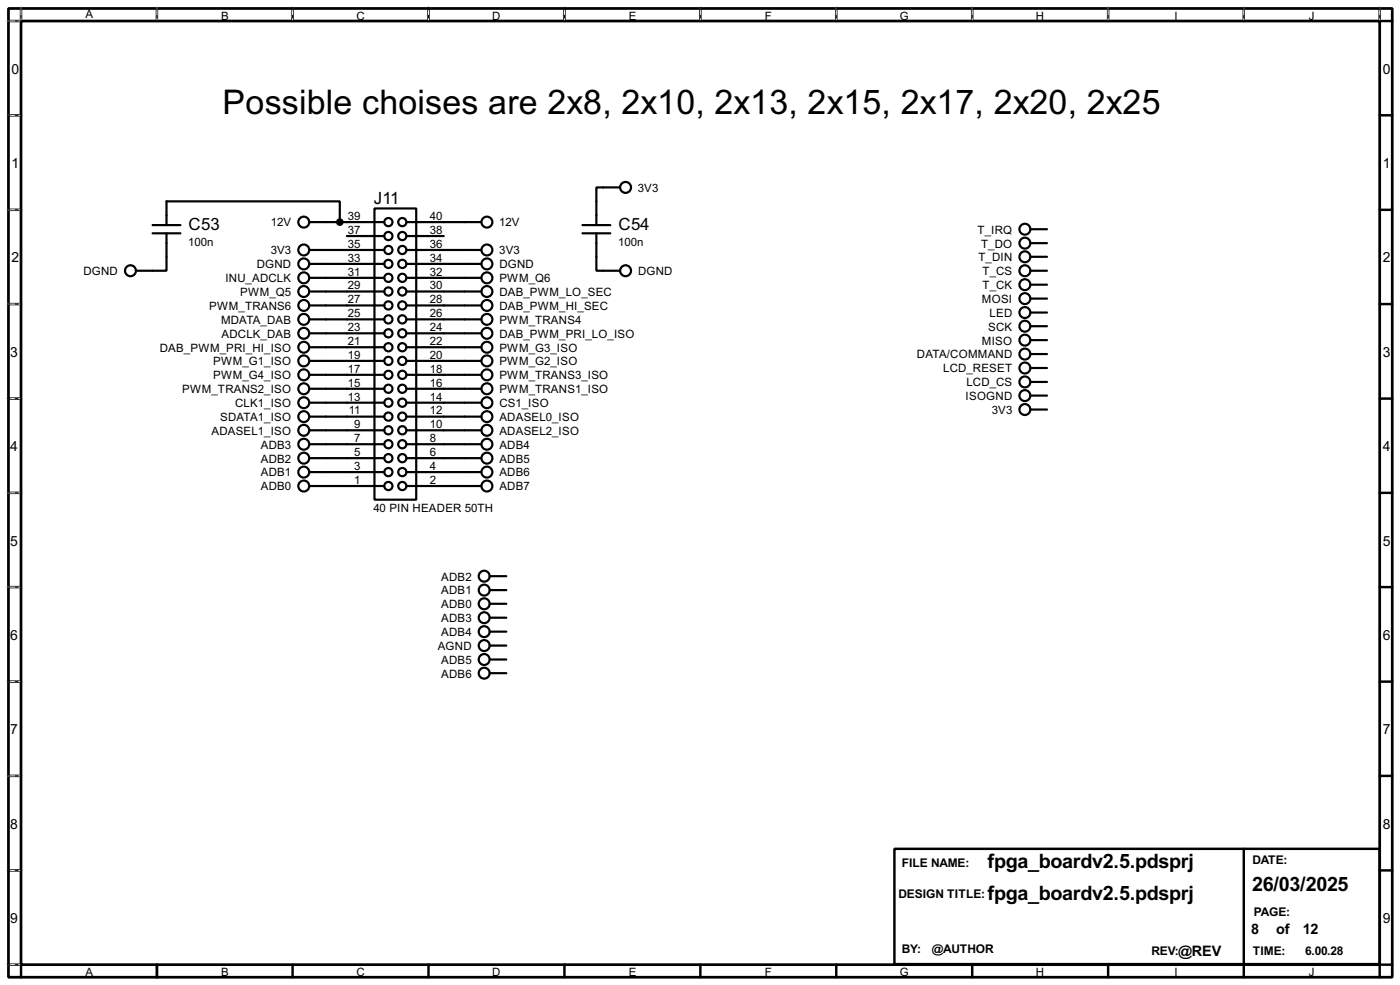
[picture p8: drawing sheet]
<svg xmlns="http://www.w3.org/2000/svg" width="256mm" height="180mm" viewBox="0 0 256 180" stroke-linecap="round" stroke-linejoin="round" font-family="sans-serif">
<path d="M1.6 1.6h253.5v177.3h-253.5zM3.9 3.9h248.9v172.7h-248.9z" fill="none" stroke="#000" stroke-width=".5"/>
<g fill="none" stroke="#000" stroke-width=".45">
<path d="M3.9 1.6v2.3h-2.3M28.8 1.6v2.3M53.6 1.6v2.3M78.5 1.6v2.3M103.4 1.6v2.3M128.3 1.6v2.3M153.2 1.6v2.3M178.1 1.6v2.3M203 1.6v2.3M227.9 1.6v2.3M252.8 1.6v2.3h2.3M1.6 21.1h2.3"/>
<path d="M1.6 38.4h2.3M252.8 21.1h2.3M252.8 38.4h2.3M1.6 55.7h2.3M252.8 55.7h2.3M1.6 73h2.3M252.8 73h2.3M1.6 90.2h2.3M252.8 90.2h2.3M1.6 107.5h2.3M252.8 107.5h2.3M1.6 124.8h2.3"/>
<path d="M252.8 124.8h2.3M1.6 142h2.3M1.6 159.3h2.3M163.9 155.4h88.9v21.1h-88.9zM227.9 155.4v21.1M252.8 142h2.3M252.8 159.3h2.3M1.6 176.6h2.3v2.3M28.8 176.6v2.3M53.6 176.6v2.3M78.5 176.6v2.3M103.4 176.6v2.3"/>
<path d="M128.3 176.6v2.3M153.2 176.6v2.3M178.1 176.6v2.3M203 176.6v2.3M227.9 176.6v2.3M255.1 176.6h-2.3v2.3"/>
</g>
<g fill="none" stroke="#fff" stroke-width=".18">
<path d="M1.3 3.9h2.3M3.9 1.3v2.3M28.8 1.3v2.3M53.6 1.3v2.3M78.5 1.3v2.3M103.4 1.3v2.3M128.3 1.3v2.3M153.2 1.3v2.3M178.1 1.3v2.3M203 1.3v2.3M227.9 1.3v2.3M252.8 1.3v2.3"/>
<path d="M1.3 21.1h2.3M1.3 38.4h2.3M1.3 55.7h2.3M1.3 73h2.3M1.3 90.2h2.3M1.3 107.5h2.3M1.3 124.8h2.3M1.3 142h2.3M1.3 159.3h2.3M1.3 176.6h2.3"/>
</g>
<g fill="none" stroke="#000" stroke-width=".18" stroke-dasharray=".5 1">
<path d="M1.3 3.9h2.3M3.9 1.3v2.3M28.8 1.3v2.3M53.6 1.3v2.3M78.5 1.3v2.3M103.4 1.3v2.3M128.3 1.3v2.3M153.2 1.3v2.3M178.1 1.3v2.3M203 1.3v2.3M227.9 1.3v2.3M252.8 1.3v2.3"/>
<path d="M1.3 21.1h2.3M1.3 38.4h2.3M1.3 55.7h2.3M1.3 73h2.3M1.3 90.2h2.3M1.3 107.5h2.3M1.3 124.8h2.3M1.3 142h2.3M1.3 159.3h2.3M1.3 176.6h2.3"/>
</g>
<g fill="none" stroke="#000" stroke-width=".4">
<path d="M68.6 38.2h7.7v53.3h-7.7zM113.6 34.3h-4.3v6.9M28 42.7h5.1M28 41.2h5.1M30.5 42.7v6.9h-5.6M56.7 58.5h13.7M56.7 55.9h13.7M56.7 53.4h13.7M56.7 50.9h13.7M56.7 48.3h13.7M56.7 40.7h13.7M56.7 45.8h13.7"/>
<path d="M62.3 40.7v-3.8h-31.8v4.3M63.6 43.2h6.8M74.5 58.5h13.7M74.5 55.9h13.7M74.5 53.4h13.7M74.5 50.9h13.7M74.5 48.3h13.7M74.5 40.7h13.7M74.5 45.8h13.7M74.5 43.2h6.8M106.7 42.7h5.1M106.7 41.2h5.1"/>
<path d="M109.3 42.7v6.9h4.3M188.8 59.7h3M188.8 57.2h3M188.8 54.7h3M188.8 52.1h3M188.8 49.6h3M188.8 47h3M188.8 44.5h3M188.8 42h3M56.7 78.8h13.7M56.7 76.3h13.7M56.7 73.7h13.7"/>
<path d="M56.7 71.2h13.7M56.7 68.6h13.7M56.7 66.1h13.7M56.7 63.6h13.7M56.7 61h13.7M74.5 78.8h13.7M74.5 76.3h13.7M74.5 73.7h13.7M74.5 71.2h13.7M74.5 68.6h13.7M74.5 66.1h13.7M74.5 63.6h13.7"/>
<path d="M74.5 61h13.7M188.8 75h3M188.8 72.4h3M188.8 69.9h3M188.8 67.4h3M188.8 64.8h3M188.8 62.3h3M56.7 89h13.7M56.7 86.4h13.7M56.7 83.9h13.7M56.7 81.3h13.7M74.5 89h13.7"/>
<path d="M74.5 86.4h13.7M74.5 83.9h13.7M74.5 81.3h13.7M89.7 110.5h3.1M89.7 113.1h3.1M89.7 108h3.1M89.7 115.6h3.1M89.7 105.5h3.1M89.7 118.2h3.1M89.7 120.7h3.1M89.7 123.2h3.1"/>
<circle cx="114.6" cy="34.3" r="1"/>
<circle cx="23.9" cy="49.6" r="1"/>
<circle cx="55.6" cy="40.7" r="1"/>
<circle cx="55.6" cy="48.3" r="1"/>
<circle cx="55.6" cy="45.8" r="1"/>
<circle cx="55.6" cy="50.9" r="1"/>
<circle cx="55.6" cy="55.9" r="1"/>
<circle cx="55.6" cy="58.5" r="1"/>
<circle cx="55.6" cy="53.4" r="1"/>
<circle cx="71.1" cy="53.4" r=".75"/>
<circle cx="71.1" cy="50.9" r=".75"/>
<circle cx="71.1" cy="55.9" r=".75"/>
<circle cx="71.1" cy="58.5" r=".75"/>
<circle cx="71.1" cy="40.7" r=".75"/>
<circle cx="71.1" cy="48.3" r=".75"/>
<circle cx="71.1" cy="45.8" r=".75"/>
<circle cx="71.1" cy="43.2" r=".75"/>
<circle cx="73.7" cy="53.4" r=".75"/>
<circle cx="73.7" cy="50.9" r=".75"/>
<circle cx="73.7" cy="58.5" r=".75"/>
<circle cx="73.7" cy="55.9" r=".75"/>
<circle cx="73.7" cy="48.3" r=".75"/>
<circle cx="73.7" cy="45.8" r=".75"/>
<circle cx="73.7" cy="40.7" r=".75"/>
<circle cx="73.7" cy="43.2" r=".75"/>
<circle cx="89.2" cy="48.3" r="1"/>
<circle cx="89.2" cy="45.8" r="1"/>
<circle cx="89.2" cy="40.7" r="1"/>
<circle cx="89.2" cy="50.9" r="1"/>
<circle cx="89.2" cy="55.9" r="1"/>
<circle cx="89.2" cy="58.5" r="1"/>
<circle cx="89.2" cy="53.4" r="1"/>
<circle cx="114.6" cy="49.6" r="1"/>
<circle cx="187.7" cy="47" r="1"/>
<circle cx="187.7" cy="42" r="1"/>
<circle cx="187.7" cy="44.5" r="1"/>
<circle cx="187.7" cy="49.6" r="1"/>
<circle cx="187.7" cy="57.2" r="1"/>
<circle cx="187.7" cy="59.7" r="1"/>
<circle cx="187.7" cy="54.7" r="1"/>
<circle cx="187.7" cy="52.1" r="1"/>
<circle cx="55.6" cy="78.8" r="1"/>
<circle cx="55.6" cy="63.6" r="1"/>
<circle cx="55.6" cy="61" r="1"/>
<circle cx="55.6" cy="68.6" r="1"/>
<circle cx="55.6" cy="66.1" r="1"/>
<circle cx="55.6" cy="71.2" r="1"/>
<circle cx="55.6" cy="76.3" r="1"/>
<circle cx="55.6" cy="73.7" r="1"/>
<circle cx="71.1" cy="78.8" r=".75"/>
<circle cx="71.1" cy="61" r=".75"/>
<circle cx="71.1" cy="76.3" r=".75"/>
<circle cx="71.1" cy="73.7" r=".75"/>
<circle cx="71.1" cy="71.2" r=".75"/>
<circle cx="71.1" cy="68.6" r=".75"/>
<circle cx="71.1" cy="63.6" r=".75"/>
<circle cx="71.1" cy="66.1" r=".75"/>
<circle cx="73.7" cy="78.8" r=".75"/>
<circle cx="73.7" cy="66.1" r=".75"/>
<circle cx="73.7" cy="76.3" r=".75"/>
<circle cx="73.7" cy="73.7" r=".75"/>
<circle cx="73.7" cy="68.6" r=".75"/>
<circle cx="73.7" cy="61" r=".75"/>
<circle cx="73.7" cy="71.2" r=".75"/>
<circle cx="73.7" cy="63.6" r=".75"/>
<circle cx="89.2" cy="73.7" r="1"/>
<circle cx="89.2" cy="61" r="1"/>
<circle cx="89.2" cy="71.2" r="1"/>
<circle cx="89.2" cy="68.6" r="1"/>
<circle cx="89.2" cy="76.3" r="1"/>
<circle cx="89.2" cy="66.1" r="1"/>
<circle cx="89.2" cy="78.8" r="1"/>
<circle cx="89.2" cy="63.6" r="1"/>
<circle cx="187.7" cy="75" r="1"/>
<circle cx="187.7" cy="67.4" r="1"/>
<circle cx="187.7" cy="62.3" r="1"/>
<circle cx="187.7" cy="72.4" r="1"/>
<circle cx="187.7" cy="64.8" r="1"/>
<circle cx="187.7" cy="69.9" r="1"/>
<circle cx="55.6" cy="86.4" r="1"/>
<circle cx="55.6" cy="83.9" r="1"/>
<circle cx="55.6" cy="89" r="1"/>
<circle cx="55.6" cy="81.3" r="1"/>
<circle cx="71.1" cy="89" r=".75"/>
<circle cx="71.1" cy="81.3" r=".75"/>
<circle cx="71.1" cy="83.9" r=".75"/>
<circle cx="71.1" cy="86.4" r=".75"/>
<circle cx="73.7" cy="81.3" r=".75"/>
<circle cx="73.7" cy="89" r=".75"/>
<circle cx="73.7" cy="83.9" r=".75"/>
<circle cx="73.7" cy="86.4" r=".75"/>
<circle cx="89.2" cy="86.4" r="1"/>
<circle cx="89.2" cy="83.9" r="1"/>
<circle cx="89.2" cy="81.3" r="1"/>
<circle cx="89.2" cy="89" r="1"/>
<circle cx="88.7" cy="110.5" r="1"/>
<circle cx="88.7" cy="118.2" r="1"/>
<circle cx="88.7" cy="108" r="1"/>
<circle cx="88.7" cy="115.6" r="1"/>
<circle cx="88.7" cy="105.5" r="1"/>
<circle cx="88.7" cy="113.1" r="1"/>
<circle cx="88.7" cy="123.2" r="1"/>
<circle cx="88.7" cy="120.7" r="1"/>
</g>
<circle cx="62.2" cy="40.7" r=".5" fill="#000" stroke="#000" stroke-width=".4"/>
<text font-size="7" x="40.8" y="21">Possible choises are 2x8, 2x10, 2x13, 2x15, 2x17, 2x20, 2x25</text>
<g font-size="4.1">
<text x="180.9" y="158.9">fpga_boardv2.5.pdsprj</text>
<text x="180.9" y="164.8">fpga_boardv2.5.pdsprj</text>
<text x="229.4" y="163">26/03/2025</text>
</g>
<g font-size="3.5">
<text x="68.5" y="37.4">J11</text>
<text x="34.6" y="42.1">C53</text>
<text x="113.3" y="42.1">C54</text>
</g>
<g font-size="3">
<text x="229.2" y="170.9">8</text>
<text x="233.8" y="170.9">of</text>
<text x="238.7" y="170.9">12</text>
<text x="215.9" y="174.9">@REV</text>
</g>
<g font-size="2.9">
<text x="2.1" y="13.5">0</text>
<text x="253.4" y="13.5">0</text>
<text x="2.1" y="30.7">1</text>
<text x="253.4" y="30.7">1</text>
<text x="2.1" y="48">2</text>
<text x="253.4" y="48">2</text>
<text x="1.9" y="65.3">3</text>
<text x="253.4" y="65.3">3</text>
<text x="1.9" y="82.5">4</text>
<text x="253.4" y="82.5">4</text>
<text x="1.9" y="99.9">5</text>
<text x="253.4" y="99.9">5</text>
<text x="1.9" y="117.1">6</text>
<text x="253.4" y="117.1">6</text>
<text x="1.9" y="134.4">7</text>
<text x="253.4" y="134.4">7</text>
<text x="1.9" y="151.7">8</text>
<text x="253.4" y="151.7">8</text>
<text x="1.9" y="168.9">9</text>
<text x="253.4" y="168.9">9</text>
</g>
<g font-size="2.5">
<text x="165.2" y="158.7">FILE NAME:</text>
<text x="229.4" y="158.2">DATE:</text>
<text x="164.6" y="164.3">DESIGN TITLE:</text>
<text x="229.7" y="167.6">PAGE:</text>
<text x="165.2" y="174.5">BY:</text>
<text x="170.7" y="174.5">@AUTHOR</text>
<text x="210.9" y="174.7">REV:</text>
<text x="229.5" y="174.7">TIME:</text>
<text x="239.1" y="174.7">6.00.28</text>
</g>
<g font-size="2.4">
<text x="15.6" y="3.4">A</text>
<text x="40.5" y="3.6">B</text>
<text x="65.3" y="3.6">C</text>
<text x="90.2" y="3.6">D</text>
<text x="115.2" y="3.6">E</text>
<text x="140.1" y="3.6">F</text>
<text x="164.8" y="3.6">G</text>
<text x="189.8" y="3.6">H</text>
<text x="215.1" y="3.6">I</text>
<text x="239.8" y="3.6">J</text>
<text x="116.9" y="35.1">3V3</text>
<text x="49.6" y="41.5">12V</text>
<text x="63.8" y="40.2">39</text>
<text x="78.8" y="40.2">40</text>
<text x="91.5" y="41.5">12V</text>
<text x="34.5" y="45">100n</text>
<text x="49.6" y="46.6">3V3</text>
<text x="63.8" y="47.9">33</text>
<text x="63.8" y="45.4">35</text>
<text x="63.8" y="42.8">37</text>
<text x="78.8" y="47.9">34</text>
<text x="78.8" y="45.4">36</text>
<text x="78.8" y="42.8">38</text>
<text x="91.5" y="46.6">3V3</text>
<text x="113.3" y="45">100n</text>
<text x="179.1" y="42.7">T_IRQ</text>
<text x="179.2" y="47.8">T_DIN</text>
<text x="179.7" y="45.3">T_DO</text>
<text x="15.3" y="50.4">DGND</text>
<text x="41.3" y="51.7">INU_ADCLK</text>
<text x="47" y="49.1">DGND</text>
<text x="63.8" y="52.9">29</text>
<text x="63.8" y="50.4">31</text>
<text x="78.8" y="52.9">30</text>
<text x="78.8" y="50.4">32</text>
<text x="91.5" y="51.7">PWM_Q6</text>
<text x="91.5" y="49.1">DGND</text>
<text x="116.9" y="50.4">DGND</text>
<text x="180" y="52.9">T_CK</text>
<text x="180" y="50.4">T_CS</text>
<text x="38.3" y="56.7">PWM_TRANS6</text>
<text x="40.5" y="59.3">MDATA_DAB</text>
<text x="44" y="54.2">PWM_Q5</text>
<text x="63.8" y="58.1">25</text>
<text x="63.8" y="55.5">27</text>
<text x="78.8" y="58.1">26</text>
<text x="78.8" y="55.5">28</text>
<text x="91.5" y="54.2">DAB_PWM_LO_SEC</text>
<text x="91.5" y="56.7">DAB_PWM_HI_SEC</text>
<text x="91.5" y="59.3">PWM_TRANS4</text>
<text x="179.9" y="55.4">MOSI</text>
<text x="181.3" y="58">LED</text>
<text x="29.3" y="64.4">DAB_PWM_PRI_HI_ISO</text>
<text x="40.6" y="61.8">ADCLK_DAB</text>
<text x="63.8" y="65.6">19</text>
<text x="63.8" y="63.1">21</text>
<text x="63.8" y="60.6">23</text>
<text x="78.8" y="65.6">20</text>
<text x="78.8" y="63.1">22</text>
<text x="78.8" y="60.6">24</text>
<text x="91.5" y="61.8">DAB_PWM_PRI_LO_ISO</text>
<text x="91.5" y="64.4">PWM_G3_ISO</text>
<text x="168" y="65.6">DATA/COMMAND</text>
<text x="179.9" y="63.1">MISO</text>
<text x="181" y="60.5">SCK</text>
<text x="33.4" y="72">PWM_TRANS2_ISO</text>
<text x="39" y="66.9">PWM_G1_ISO</text>
<text x="39" y="69.4">PWM_G4_ISO</text>
<text x="63.8" y="70.8">15</text>
<text x="63.8" y="68.2">17</text>
<text x="78.8" y="70.8">16</text>
<text x="78.8" y="68.2">18</text>
<text x="91.5" y="66.9">PWM_G2_ISO</text>
<text x="91.5" y="69.4">PWM_TRANS3_ISO</text>
<text x="91.5" y="72">PWM_TRANS1_ISO</text>
<text x="172.8" y="68.1">LCD_RESET</text>
<text x="177" y="70.7">LCD_CS</text>
<text x="40.3" y="77.1">SDATA1_ISO</text>
<text x="43.1" y="74.5">CLK1_ISO</text>
<text x="63.8" y="73.3">13</text>
<text x="63.9" y="75.8">11</text>
<text x="78.8" y="75.8">12</text>
<text x="78.8" y="73.3">14</text>
<text x="91.5" y="74.5">CS1_ISO</text>
<text x="91.5" y="77.1">ADASEL0_ISO</text>
<text x="176.9" y="73.2">ISOGND</text>
<text x="181.7" y="75.8">3V3</text>
<text x="38.7" y="79.6">ADASEL1_ISO</text>
<text x="47.8" y="82.1">ADB3</text>
<text x="64.9" y="83.5">5</text>
<text x="64.9" y="80.9">7</text>
<text x="64.9" y="78.3">9</text>
<text x="78.8" y="83.5">6</text>
<text x="78.8" y="80.9">8</text>
<text x="78.8" y="78.3">10</text>
<text x="91.5" y="79.6">ADASEL2_ISO</text>
<text x="91.5" y="82.1">ADB4</text>
<text x="47.8" y="89.8">ADB0</text>
<text x="47.8" y="87.2">ADB1</text>
<text x="47.8" y="84.7">ADB2</text>
<text x="64.9" y="88.5">1</text>
<text x="64.9" y="86">3</text>
<text x="78.8" y="88.5">2</text>
<text x="78.8" y="86">4</text>
<text x="91.5" y="87.2">ADB6</text>
<text x="91.5" y="89.8">ADB7</text>
<text x="91.5" y="84.7">ADB5</text>
<text x="68.4" y="93.7">40 PIN HEADER 50TH</text>
<text x="80.8" y="106.3">ADB2</text>
<text x="80.8" y="111.3">ADB0</text>
<text x="80.8" y="113.9">ADB3</text>
<text x="80.8" y="108.8">ADB1</text>
<text x="80.2" y="119">AGND</text>
<text x="80.8" y="116.4">ADB4</text>
<text x="80.8" y="121.5">ADB5</text>
<text x="80.8" y="124">ADB6</text>
<text x="15.6" y="178.7">A</text>
<text x="40.5" y="178.7">B</text>
<text x="65.3" y="178.7">C</text>
<text x="90.2" y="178.7">D</text>
<text x="115.2" y="178.7">E</text>
<text x="140.1" y="178.7">F</text>
<text x="164.8" y="178.7">G</text>
<text x="189.8" y="178.7">H</text>
<text x="215.1" y="178.7">I</text>
<text x="239.8" y="178.7">J</text>
</g>
</svg>
